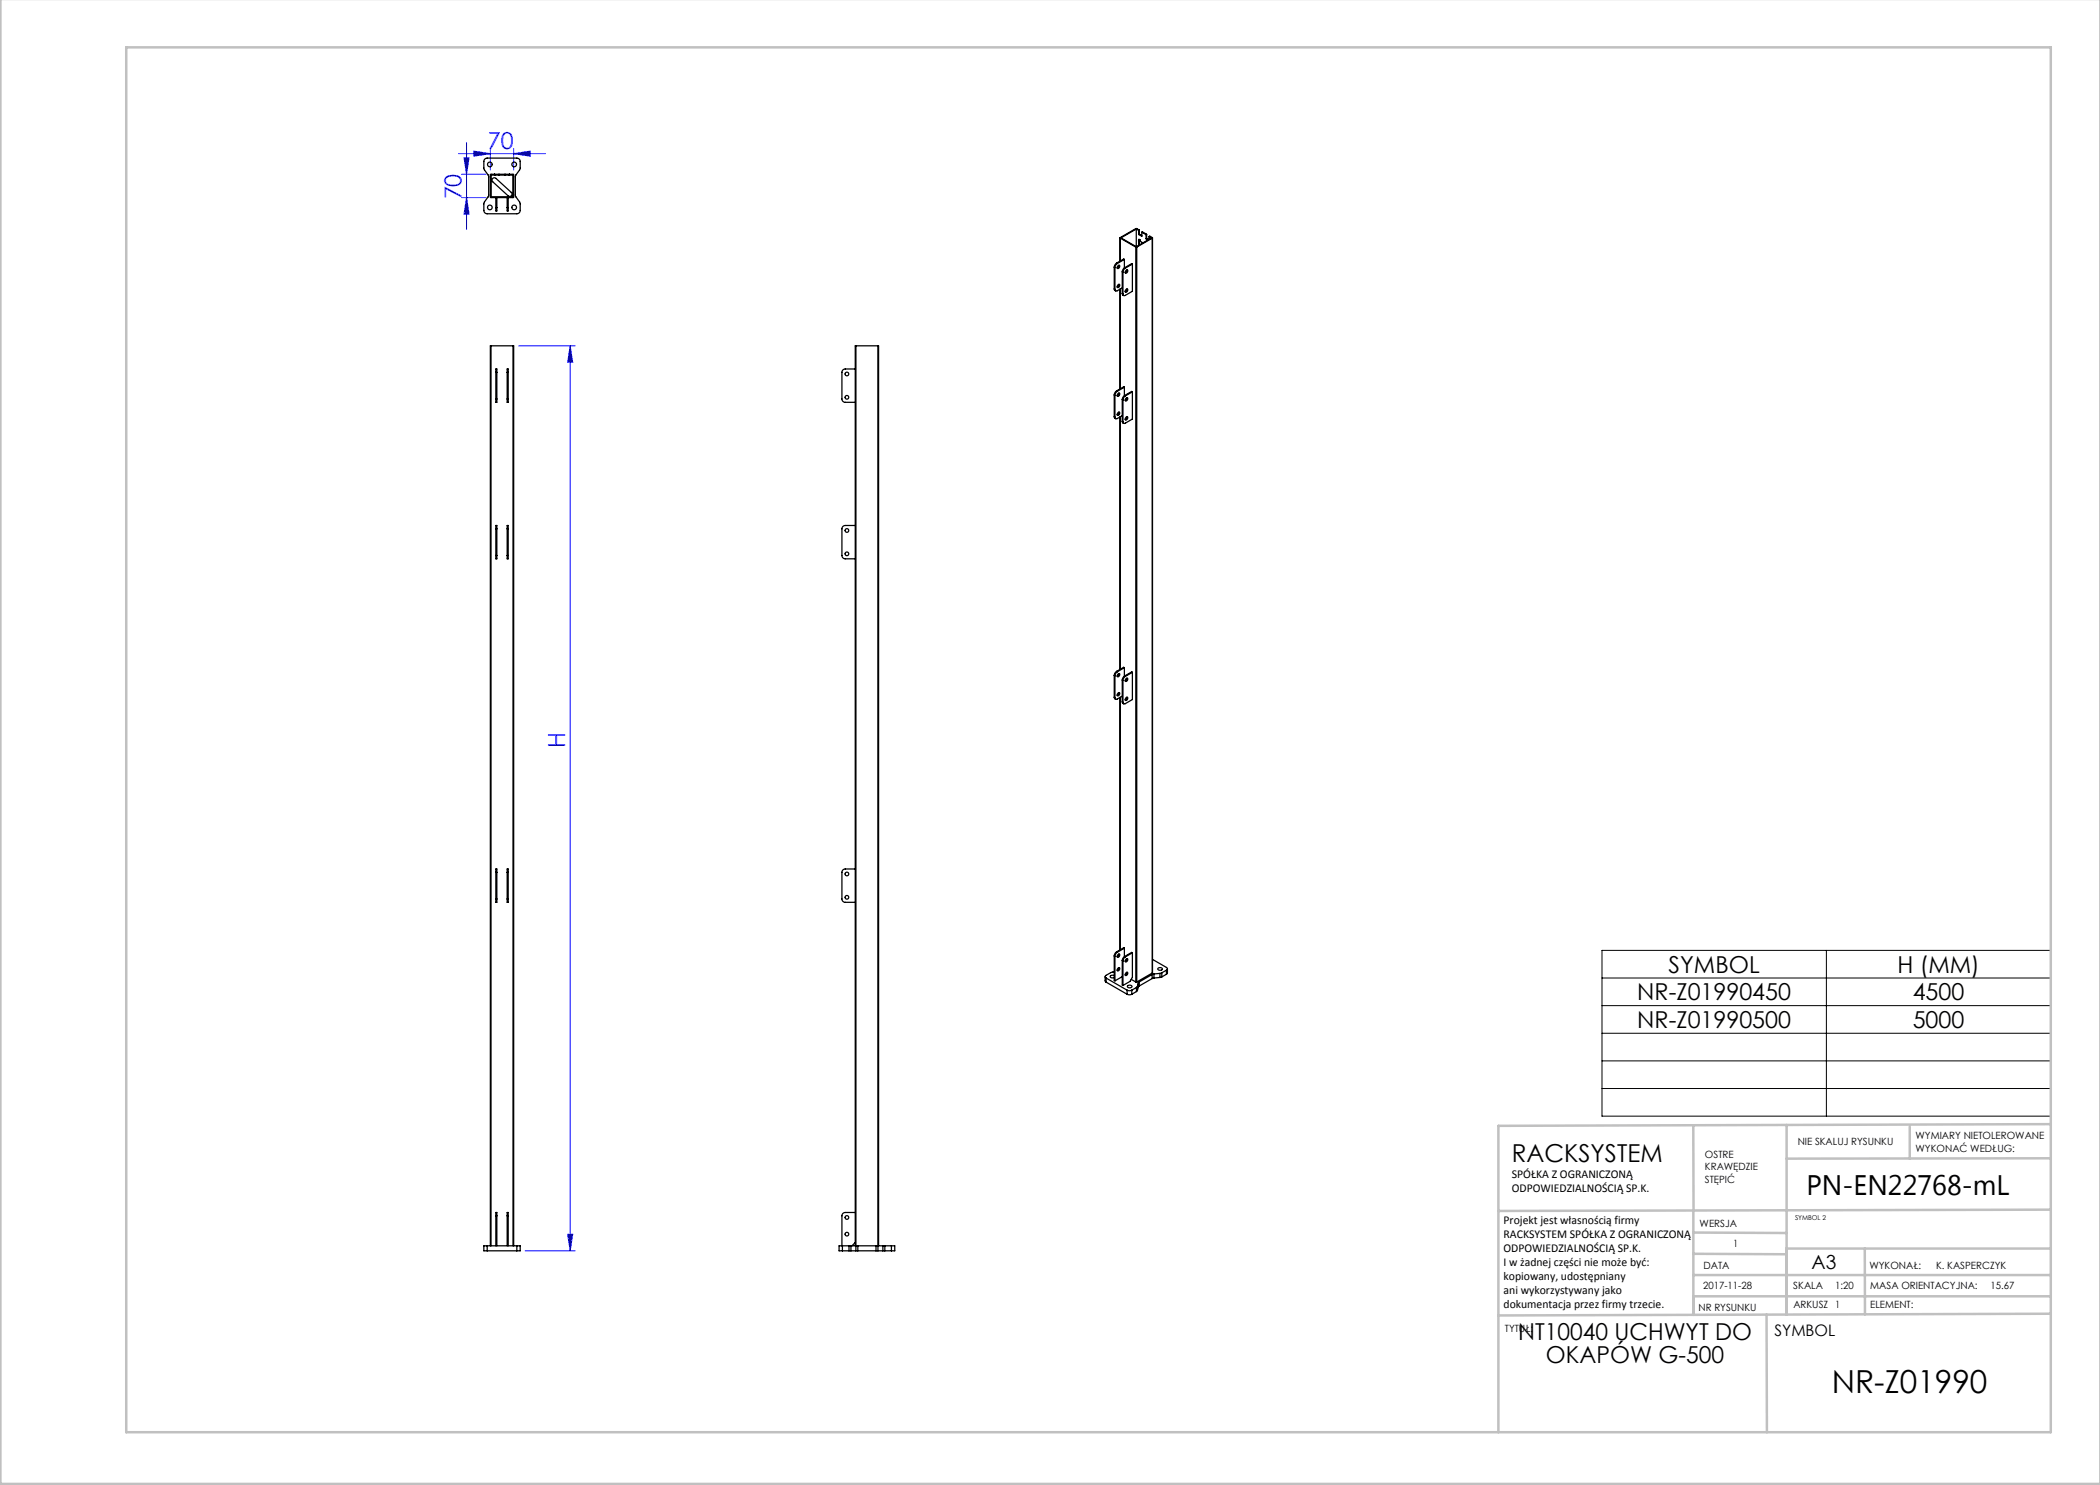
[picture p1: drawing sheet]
<svg xmlns="http://www.w3.org/2000/svg" width="420mm" height="297mm" viewBox="0 0 420 297" stroke-linecap="round" stroke-linejoin="round" font-family="sans-serif">
<g fill="none" stroke="#00f" stroke-width=".2">
<path d="M91.7 30.7h17.4M92.3 34.9h4.9M92.3 39.5h4.9M92.8 31.6h1l-.5 3.3zM93.3 39.5l.5 3.3h-1zM93.3 28.5v17.4M94.8 30.2l3.3 .5-3.3 .5zM98.1 29.7v4.3M102.7 30.7l3.3-.5v1zM102.7 29.7v4.3M103.7 69.2h11.3M114 69.2l.5 3.3h-1z"/>
<path d="M114 69.2v181M105 250.2h10M113.5 246.9h1l-.5 3.3z"/>
</g>
<path d="M320.4 190.1h89.8v33.1h-89.8zM320.4 195.6h89.8M365.3 190.1v33.1M320.4 201.1h89.8M320.4 206.7h89.8M320.4 212.2h89.8M320.4 217.7h89.8" fill="none" stroke="#000" stroke-width=".2"/>
<g fill="none" stroke="#c0c0c0" stroke-width=".5">
<path d="M.1 -.1v296.9h419.9M25.2 9.5h385v276.9h-385zM338.7 225.2v16.9M357.3 225v37.9M382 225.4v6.3M410.1 224.8l-110.4 .4v61.2M410.1 231.7h-52.8M338.7 259.3h71.5M338.7 255h71.5M338.7 250.8l18.6 .1M338.7 246.5l18.6 .1M338.7 242.1v20.9"/>
<path d="M373 249.7v13.2M410.1 241.9l-110.4 .3M410.2 249.7h-52.9v13.2M353.3 262.9l.1 23.5M410.2 262.7l-110.5 .4"/>
</g>
<g fill="#00f">
<path d="M94.8 30.2l3.3 .5-3.3 .5zM102.7 30.7l3.3-.5v1z"/>
<path d="M114 69.2l.5 3.3h-1zM113.5 246.9h1l-.5 3.3z"/>
<path d="M92.8 31.6h1l-.5 3.3zM93.3 39.5l.5 3.3h-1z"/>
</g>
<g fill="none" stroke="#000" stroke-width=".25">
<path d="M97 31.8l.4-.2h6a.67 .67 0 0 1 .6 .7v1.5l-.9 1.6v3.7l.9 1.5v1.5a.67 .67 0 0 1-.6 .7h-6a.67 .67 0 0 1-.6-.7v-1.5l.9-1.6v-3.7l-.9-1.5v-1.5zM98.1 34.9h4.6v4.6h-4.6zM98.2 35h4.4v4.4h-4.4zM98.5 35.7l.3-.1 .4 .1 3.1 2.8a.47 .47 0 0 1 0 .6 .47 .47 0 0 1-.7 .1l-3-2.8-.2-.3zM98.9 34.9v.1M99.2 39.5v2M99.4 39.5v2M99.8 34.9v.1M101 34.9v.1M101.4 39.5v2M101.6 39.5v2M101.9 34.9v.1"/>
<path d="M99.2 41.5v.1a.33 .33 0 0 0 .2 .6v-.7M99.2 41.5h.2M101.4 41.5v.1a.33 .33 0 0 0 .2 .6v-.7M101.4 41.5h.2M222.8 57.8l.3 .4M222.8 53.4l.2 .1M222.8 57.8l.2 .1M222.8 53.4v4.4M223 53.5v4.4M223.3 52.6l-.3 .4-.2 .4M223.3 52.6l.2 .1M223.5 52.7l-.4 .4-.1 .4"/>
<path d="M223.6 53.1a.22 .22 0 0 1 .4 .1 .22 .22 0 0 1-.1 .3 .26 .26 0 0 1-.3 .2 .26 .26 0 0 1-.2-.2 .26 .26 0 0 1 .2-.3zM223.6 56.9a.22 .22 0 0 1 .4 .1 .22 .22 0 0 1-.1 .3 .26 .26 0 0 1-.3 .2 .26 .26 0 0 1-.2-.2 .26 .26 0 0 1 .2-.3zM223.8 53l-.1 .4-.2 .2M223.8 56.9l-.1 .3-.2 .2M224 47.6v4.6M224 57.8v20M224.1 47.6l3.1 1.8M224.1 47.6v4.6M224.1 57.8v20M224.5 57.6l-1 .5a.29 .29 0 0 1-.4 .1 .29 .29 0 0 1-.1-.3M224.5 58.7l.2 .4M224.5 54.4h.1"/>
<path d="M224.5 58.7l.1 .1M224.5 54.4v4.3M224.6 54.4v4.4M224.9 51.9l-1.4 .8M224.9 51.9v1.7M224.9 51.9l-.2-.1-1.4 .8M224.9 53.5l-.3 .4-.1 .5M224.9 53.5l.2 .1M225.1 53.6l-.4 .4-.1 .4M225.2 54.1a.22 .22 0 0 1 .4 0 .22 .22 0 0 1-.1 .3 .26 .26 0 0 1-.3 .2 .26 .26 0 0 1-.2-.2 .26 .26 0 0 1 .2-.3zM225.2 57.9a.22 .22 0 0 1 .4 0 .22 .22 0 0 1-.1 .3 .26 .26 0 0 1-.3 .3 .26 .26 0 0 1-.2-.3 .26 .26 0 0 1 .2-.3zM225.4 54l-.1 .3-.2 .3"/>
<path d="M225.4 57.8l-.1 .3-.2 .3M226.5 52.8v5.5l-1.4 .8a.29 .29 0 0 1-.4 0 .29 .29 0 0 1-.1-.3M226.5 52.8l-.2-.1-1.4 .8M226.5 52.8l-1.4 .8M227.2 49.4h.1M227.2 49.4v147M227.3 45.8l.4 .3M227.3 45.8l-3.1 1.8 3.1 1.7M227.3 45.8v3.5M227.3 49.4v147M227.7 46.1l.1 .3M227.8 46.4v.5"/>
<path d="M227.8 48.1v-.2l.2 .1 .1 .3 .3 .2v.2M227.8 48.1l-.1 1M227.8 48.1l.1 .9M227.9 46l-.7-.3-3.1 1.9M227.9 46l-.2 .1M227.9 46v.3M227.9 46.8l.5 .3M227.9 46.3l-.1 .1M227.9 46.8l-.1 .1M227.9 46.3v.5M227.9 48.1h-.1M227.9 48h.1"/>
<path d="M227.9 47.9v.1M228.4 46.4h.1l.8 .5M228.4 46.4l.8 .5M228.4 46.4v.9l-.6-.4M229.2 47.7l.4 .3M229.2 46.9v.8M229.3 46.9h-.1M229.3 47.7h-.1M229.3 46.9v.8M229.3 47.7l.4 .2M229.8 47.3l.2-.1 .5 .4M229.8 47.3l.5 .3-3 1.7"/>
<path d="M229.8 47.3v.6M230.5 47.6l-3.2 1.8M230.5 47.6v147M98.2 69.2h-.1v180M98.2 69.2v180M98.2 69.2h4.4M99.2 74.5v-.2a.33 .33 0 0 1 .2-.5v.7M99.2 79.8v.1a.33 .33 0 0 0 .2 .6v-.7M99.2 74.5h.2M99.2 79.8h.2M99.2 74.5v5.3M99.4 74.5v5.3"/>
<path d="M101.4 79.8v.1a.33 .33 0 0 0 .2 .6v-.7M101.4 74.5v-.2a.33 .33 0 0 1 .2-.5v.7M101.4 74.5h.2M101.4 79.8h.2M101.4 74.5v5.3M101.6 74.5v5.3M102.6 69.2h.1v180M102.6 69.2v180M171.1 73.8h-2.1a.67 .67 0 0 0-.6 .7v5.3a.67 .67 0 0 0 .6 .7h2.1M171.2 69.2h-.1v180M171.2 69.2h4.4M171.2 69.2v181"/>
<path d="M175.6 69.2h.1v180M175.6 69.2v181M222.8 79v4.4M222.8 79l.2 .1M223 79.1v4.3M223.3 78.2l-.3 .3-.2 .5M223.3 78.2l.2 .1M223.5 78.3l-.4 .3-.1 .5M223.6 78.7a.22 .22 0 0 1 .4 0 .22 .22 0 0 1-.1 .3 .26 .26 0 0 1-.3 .3 .26 .26 0 0 1-.2-.3 .26 .26 0 0 1 .2-.2zM223.8 78.6l-.1 .4-.2 .2M224.5 79.9l.1 .1M224.5 79.9v4.4"/>
<path d="M224.9 77.4v1.7M224.9 77.4h-.2l-1.4 .8M224.9 77.4l-1.4 .9M224.9 79.1l-.3 .4-.1 .4M224.9 79.1l.2 .1M225.1 79.2l-.4 .3-.1 .5M225.2 79.6a.22 .22 0 0 1 .4 0 .22 .22 0 0 1-.1 .4 .26 .26 0 0 1-.3 .2 .26 .26 0 0 1-.2-.2 .26 .26 0 0 1 .2-.3zM225.4 79.5l-.1 .4-.2 .2M226.5 78.4v5.4l-1.4 .8a.29 .29 0 0 1-.4 .1 .29 .29 0 0 1-.1-.3M226.5 78.4l-1.4 .8M226.5 78.4l-.2-.1-1.4 .8M222.8 83.4l.3 .3"/>
<path d="M222.8 83.4h.2M223.6 82.5a.22 .22 0 0 1 .4 0 .22 .22 0 0 1-.1 .4 .26 .26 0 0 1-.3 .2 .26 .26 0 0 1-.2-.3 .26 .26 0 0 1 .2-.2zM223.8 82.4l-.1 .4-.2 .2M224 83.4v50.5M224.1 83.4v50.5M224.5 84.3l.2 .4M224.5 83.1l-1 .6a.29 .29 0 0 1-.4 0 .29 .29 0 0 1-.1-.3M224.5 84.3l.1 .1M224.6 80v4.4M225.2 83.4a.22 .22 0 0 1 .4 .1 .22 .22 0 0 1-.1 .3 .26 .26 0 0 1-.3 .2 .26 .26 0 0 1-.2-.2 .26 .26 0 0 1 .2-.3zM225.4 83.3l-.1 .4-.2 .2M99.2 111.1v.1a.33 .33 0 0 0 .2 .6v-.7"/>
<path d="M99.2 105.8v-.2a.33 .33 0 0 1 .2-.5v.7M99.2 105.8v5.3M99.2 105.8h.2M99.2 111.1h.2M99.4 105.8v5.3M101.4 105.8v-.2a.33 .33 0 0 1 .2-.5v.7M101.4 111.1v.1a.33 .33 0 0 0 .2 .6v-.7M101.4 105.8h.2M101.4 111.1h.2M101.4 105.8v5.3M101.6 105.8v5.3M171.1 105.1h-2.1a.67 .67 0 0 0-.6 .7v5.3a.67 .67 0 0 0 .6 .7h2.1"/>
<path d="M222.8 139.4l.3 .4M222.8 135.1v4.3M222.8 135.1l.2 .1M222.8 139.4l.2 .1M223 135.2v4.3M223.3 134.3l-.3 .3-.2 .5M223.3 134.3l.2 .1M223.5 134.4l-.4 .3-.1 .5M223.6 134.8a.22 .22 0 0 1 .4 0 .22 .22 0 0 1-.1 .3 .26 .26 0 0 1-.3 .3 .26 .26 0 0 1-.2-.3 .26 .26 0 0 1 .2-.2zM223.6 138.6a.22 .22 0 0 1 .4 0 .22 .22 0 0 1-.1 .4 .26 .26 0 0 1-.3 .2 .26 .26 0 0 1-.2-.3 .26 .26 0 0 1 .2-.2zM223.8 134.7l-.1 .4-.2 .2M223.8 138.5l-.1 .4-.2 .2"/>
<path d="M224 139.5v50.5M224.1 139.5v50.4M224.5 139.2l-1 .6a.29 .29 0 0 1-.4 0 .29 .29 0 0 1-.1-.3M224.5 136l.1 .1M224.5 136v4.4M224.6 136.1v4.4M224.9 133.5v1.7M224.9 133.5l-1.4 .9M224.9 133.5h-.2l-1.4 .8M224.9 135.2l-.3 .4-.1 .4M224.9 135.2l.2 .1M225.1 135.3l-.4 .3-.1 .5"/>
<path d="M225.2 135.7a.22 .22 0 0 1 .4 0 .22 .22 0 0 1-.1 .4 .26 .26 0 0 1-.3 .2 .26 .26 0 0 1-.2-.2 .26 .26 0 0 1 .2-.3zM225.2 139.5a.22 .22 0 0 1 .4 0 .22 .22 0 0 1-.1 .4 .26 .26 0 0 1-.3 .2 .26 .26 0 0 1-.2-.2 .26 .26 0 0 1 .2-.3zM225.4 135.6l-.1 .4-.2 .2M225.4 139.4l-.1 .4-.2 .2M226.5 134.5v5.4l-1.4 .8a.29 .29 0 0 1-.4 .1 .29 .29 0 0 1-.1-.3M226.5 134.5l-.2-.1-1.4 .8M226.5 134.5l-1.4 .8M224.5 140.4l.2 .4M224.5 140.4l.1 .1M99.2 174.5v-.2a.33 .33 0 0 1 .2-.5v.7M99.2 179.8v.1a.33 .33 0 0 0 .2 .6v-.7M99.2 174.5v5.3"/>
<path d="M99.2 174.5h.2M99.2 179.8h.2M99.4 174.5v5.3M101.4 179.8v.1a.33 .33 0 0 0 .2 .6v-.7M101.4 174.5v-.2a.33 .33 0 0 1 .2-.5v.7M101.4 174.5h.2M101.4 179.8h.2M101.4 174.5v5.3M101.6 174.5v5.3M171.1 173.8h-2.1a.67 .67 0 0 0-.6 .7v5.3a.67 .67 0 0 0 .6 .7h2.1M221 195.3v.9l.2 .2M221.2 195.6l4.2 2.4"/>
<path d="M221.2 196.4l4.2 2.4M221.2 195.6v.8M222.8 195.1h-.5a.28 .28 0 0 0-.3 .3 .28 .28 0 0 0 .4 .2l.4-.1M222.8 194.4l-.6 .1-1 .6a.29 .29 0 0 0-.2 .2 .29 .29 0 0 0 .2 .3M222.8 191.2v4.9l.2 .1M222.8 191.2l.2 .1M223 191.3v4.9M223.3 190.4l-.3 .3-.2 .5M223.3 190.4l.2 .1M223.5 190.5l-.4 .3-.1 .5M223.6 193.6a.22 .22 0 0 1 .4 0 .22 .22 0 0 1-.1 .4 .26 .26 0 0 1-.3 .2 .26 .26 0 0 1-.2-.2 .26 .26 0 0 1 .2-.3zM223.6 190.9a.22 .22 0 0 1 .4 0 .22 .22 0 0 1-.1 .3 .26 .26 0 0 1-.3 .3 .26 .26 0 0 1-.2-.3 .26 .26 0 0 1 .2-.3z"/>
<path d="M223.8 190.8l-.1 .4-.2 .2M223.8 193.5l-.1 .4-.2 .2M224.5 192.1v4.9l.1 .1M224.5 192.1l.1 .1M224.5 195.3l-1.5 .9M224.6 192.2v4.9M224.9 189.6v1.7M224.9 189.6l-1.4 .9M224.9 189.6h-.2l-1.4 .8M224.9 191.3l-.3 .3-.1 .5M224.9 191.3l.2 .1M225.1 191.4l-.4 .3-.1 .5"/>
<path d="M225.2 194.5a.22 .22 0 0 1 .4 .1 .22 .22 0 0 1-.1 .3 .26 .26 0 0 1-.3 .2 .26 .26 0 0 1-.2-.2 .26 .26 0 0 1 .2-.3zM225.2 191.8a.22 .22 0 0 1 .4 0 .22 .22 0 0 1-.1 .4 .26 .26 0 0 1-.3 .2 .26 .26 0 0 1-.2-.2 .26 .26 0 0 1 .2-.3zM225.4 191.7l-.1 .4-.2 .2M225.4 194.4l-.1 .4-.2 .2M225.4 198l.5 .1 .5-.1M225.4 198.8l.5 .2 .5-.2M225.4 198v.8M225.5 197.2l.6-.2a.28 .28 0 0 1 .3 .4 .28 .28 0 0 1-.4 .2h-.2a.25 .25 0 0 1-.3-.2 .25 .25 0 0 1 0-.2zM226.2 195.9l1 .5M226.4 198v.8M226.5 190.6v4.9l-.5 .8-1.4 .8M226.5 190.6l-.2-.1-1.4 .8"/>
<path d="M226.5 190.6l-1.4 .8M227.2 196.4h.1M227.3 197.5l-.9 .5M227.3 197.5v.8M227.3 198.3l-.9 .5M227.5 197.3l-.2 .2M227.5 198.1l-.2 .2M227.5 197.3v.8M227.7 196.6l-.2 .7M227.7 196.6v.8M227.7 197.4l-.2 .7M227.9 196.4l-.2 .2"/>
<path d="M227.9 197.2l-.2 .2M227.9 196.4v.8M230.4 194.9v.8M230.4 194.9l-2.5 1.5M230.4 195.7l-2.5 1.5M230.5 194.6l-3.2 1.8M230.5 191.9l2.8 1.6a.29 .29 0 0 1 .2 .3 .29 .29 0 0 1-.2 .2M230.8 194.8l-.4 .1M230.8 195.6l-.4 .1M230.8 194.8v.8M231.6 193.6l.6-.1a.28 .28 0 0 1 .3 .4 .28 .28 0 0 1-.4 .2l-.2-.1a.25 .25 0 0 1-.3-.1 .25 .25 0 0 1 0-.3zM232 194.7l-1.2 .1"/>
<path d="M232 194.7v.8M232 195.5l-1.2 .1M232.4 194.6l-.4 .1M232.4 195.4l-.4 .1M232.4 194.6v.8M233.3 194l-.9 .6M233.3 194.8l-.9 .6M233.3 194v.8M233.5 193.8v.9l-.2 .1M97.4 249.2h-.6v1h.6M97.4 249.2v1M97.4 250.2h6"/>
<path d="M97.4 249.2h6M99.2 243.2v-.2a.33 .33 0 0 1 .2-.5v.7M99.2 243.2v6M99.2 243.2h.2M99.4 243.2v6M101.4 243.2v-.2a.33 .33 0 0 1 .2-.5v.7M101.4 243.2v6M101.4 243.2h.2M101.6 243.2v6M103.4 249.2h.6v1h-.6M103.4 249.2v1M168.5 249.2h-.7v1h.7"/>
<path d="M168.5 250.2h1.3M168.5 249.2h1.3M168.5 249.2v1M169.8 250.2h.4M169.8 249.2h.4M169.8 249.2v1M170.2 249.2h1.4M170.2 250.2h1M170.2 249.2v1M171.1 242.5h-2.1a.67 .67 0 0 0-.6 .7v6M171.1 248.5l-.7 .7M171.2 250.2h.4"/>
<path d="M171.6 250.2h3.6M171.6 249.2h3.6M171.6 249.2v1M175.2 250.2h.4M175.2 249.2h1.4M175.2 249.2v1M175.6 250.2h1M176.6 250.2h.4M176.6 249.2h.4M176.6 249.2v1M177 250.2h1.3M177 249.2h1.3"/>
<path d="M177 249.2v1M178.3 249.2h.6v1h-.6M178.3 249.2v1"/>
<circle cx="98" cy="32.9" r=".47"/>
<circle cx="102.8" cy="32.9" r=".47"/>
<circle cx="98" cy="41.5" r=".47"/>
<circle cx="102.8" cy="41.5" r=".47"/>
<circle cx="169.4" cy="79.5" r=".37"/>
<circle cx="169.4" cy="74.8" r=".37"/>
<circle cx="169.4" cy="110.8" r=".37"/>
<circle cx="169.4" cy="106.1" r=".37"/>
<circle cx="169.4" cy="179.5" r=".37"/>
<circle cx="169.4" cy="174.8" r=".37"/>
<circle cx="169.4" cy="243.5" r=".37"/>
<circle cx="169.4" cy="246.8" r=".37"/>
</g>
<text font-size="6.3" x="366.4" y="278.5">NR-Z01990</text>
<text font-size="5.6" x="361.3" y="239.1">PN-EN22768-mL</text>
<text font-size="4.9" x="302.4" y="232.4">RACKSYSTEM</text>
<g font-size="4.7" fill="#00f">
<text x="97.6" y="29.7">70</text>
<text x="92.3" y="39.9" transform="rotate(-90 92.3 39.9)">70</text>
<text x="113" y="149.5" transform="rotate(-90 113 149.5)">H</text>
</g>
<g font-size="4.7">
<text x="333.7" y="194.5">SYMBOL</text>
<text x="379.5" y="194.5">H (MM)</text>
<text x="327.5" y="200.1">NR-Z01990450</text>
<text x="382.5" y="200.1">4500</text>
<text x="327.5" y="205.6">NR-Z01990500</text>
<text x="382.5" y="205.6">5000</text>
<text x="303.6" y="268.1">NT10040 UCHWYT DO</text>
<text x="309.2" y="272.6">OKAPÓW G-500</text>
</g>
<text font-size="3.9" x="362.3" y="253.8">A3</text>
<text font-size="3.2" x="354.9" y="267.2">SYMBOL</text>
<g font-size="2.4">
<text x="302.4" y="235.6">SPÓŁKA Z OGRANICZONĄ</text>
<text x="302.4" y="238.4">ODPOWIEDZIALNOŚCIĄ SP.K.</text>
<text x="300.7" y="244.7">Projekt jest własnością firmy</text>
<text x="300.7" y="247.5">RACKSYSTEM SPÓŁKA Z OGRANICZONĄ</text>
<text x="300.7" y="250.3">ODPOWIEDZIALNOŚCIĄ SP.K.</text>
<text x="300.7" y="253.1">I w żadnej części nie może być:</text>
<text x="300.7" y="256">kopiowany, udostępniany</text>
<text x="300.7" y="258.8">ani wykorzystywany jako</text>
<text x="300.7" y="261.6">dokumentacja przez firmy trzecie.</text>
</g>
<g font-size="2">
<text x="383.1" y="227.9">WYMIARY NIETOLEROWANE</text>
<text x="341" y="231.6">OSTRE</text>
<text x="359.5" y="228.9">NIE SKALUJ RYSUNKU</text>
<text x="383.1" y="230.4">WYKONAĆ WEDŁUG:</text>
<text x="341" y="234.1">KRAWĘDZIE</text>
<text x="341" y="236.6">STĘPIĆ</text>
<text x="339.9" y="245.4">WERSJA</text>
<text x="346.6" y="249.5">1</text>
<text x="340.6" y="257.7">2017-11-28</text>
<text x="340.7" y="253.8">DATA</text>
<text x="358.7" y="257.7">SKALA</text>
<text x="367" y="257.7">1:20</text>
<text x="373.9" y="253.8">WYKONAŁ:</text>
<text x="374.1" y="257.7">MASA ORIENTACYJNA:</text>
<text x="387.2" y="253.8">K. KASPERCZYK</text>
<text x="398.1" y="257.7">15.67</text>
<text x="339.7" y="262.3">NR RYSUNKU</text>
<text x="358.7" y="261.7">ARKUSZ 1</text>
<text x="374.1" y="261.7">ELEMENT:</text>
<text x="301" y="266.4">TYTUŁ:</text>
</g>
<text font-size="1.3" x="359" y="244">SYMBOL 2</text>
</svg>
